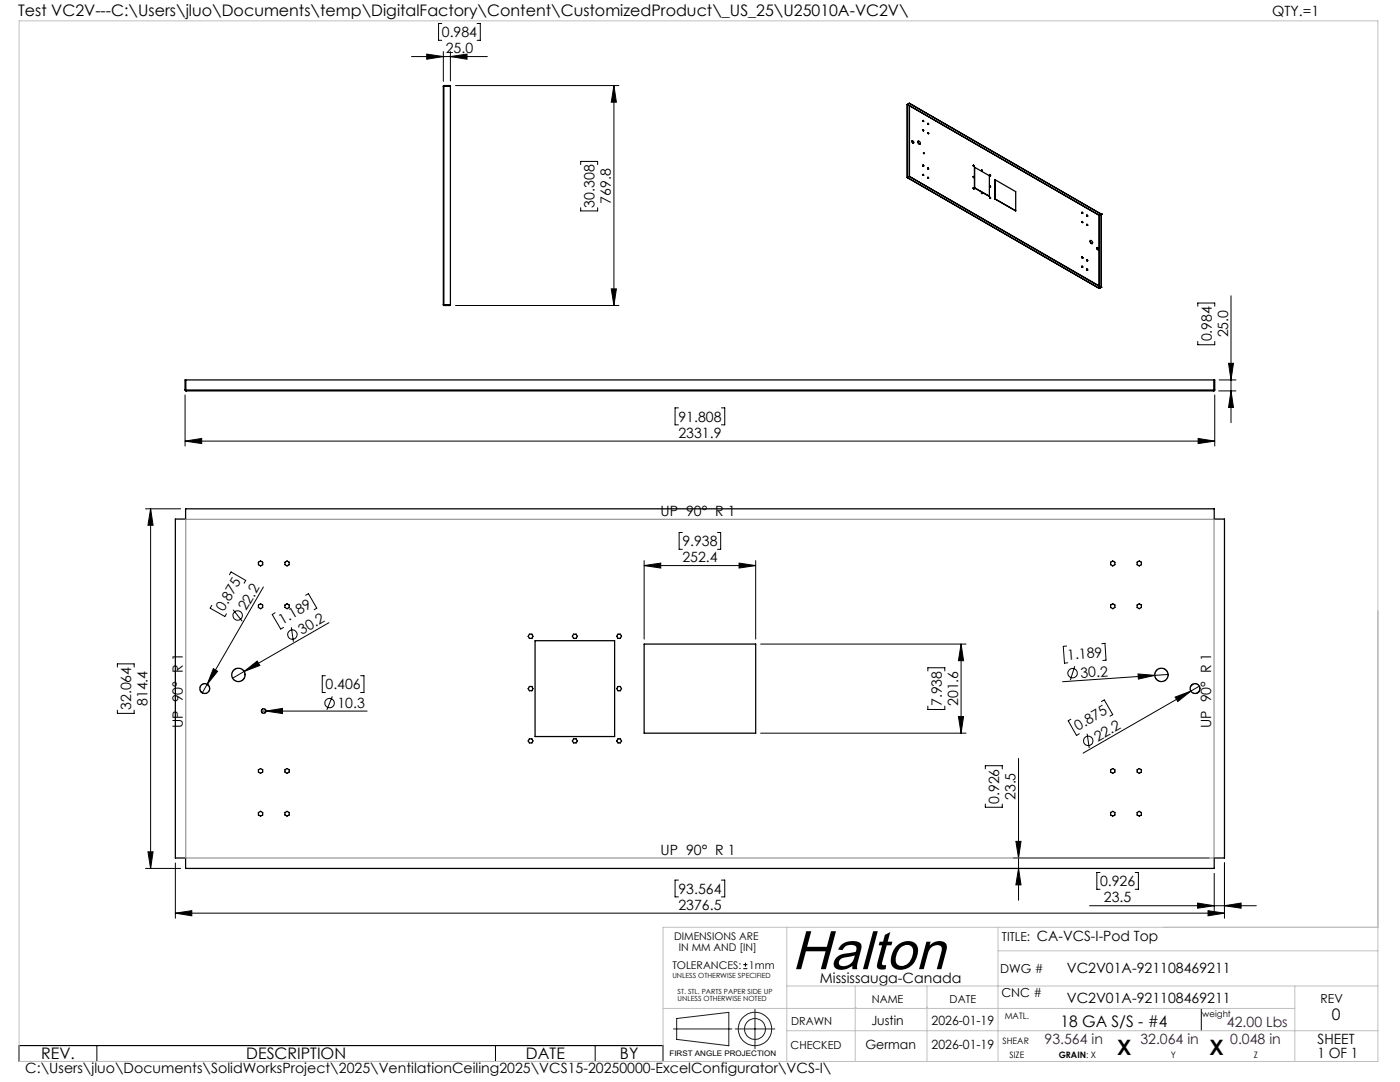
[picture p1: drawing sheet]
<svg xmlns="http://www.w3.org/2000/svg" width="279mm" height="216mm" viewBox="0 0 279 216" stroke-linecap="round" stroke-linejoin="round" font-family="sans-serif">
<g fill="none" stroke="#000" stroke-width=".25">
<path d="M88.5 17.2v43.6M88.6 17.1l-.1 .1M88.6 17.1v.1M88.6 17.1h1.3v43.9h-1.3M88.6 17.1v43.9M88.6 17.1h1.3M181 20.8l.1 14.7M181 35.4h.1M181.1 20.8h.1M181.1 20.8l38.3 22.2M181.1 35.4l38.3 22.1M181.5 20.6h.1"/>
<path d="M181.5 35.2h.1M181.5 20.6l38.3 22.1M181.5 20.6l-.4 .2M181.5 35.2l-.4 .2M181.5 35.2l37.9 21.9M181.5 21.1v14.1M181.5 35.2l37.9 21.8M182.1 28.1a.22 .22 0 0 1 .3 .2 .22 .22 0 0 1-.3 .2l-.1-.2zM182.1 28.1v.3l.2 .1M183.2 28.2h.2a.3 .3 0 0 1 .3 .2 .3 .3 0 0 1-.3 .4l-.2-.3zM183.3 28.2a.42 .42 0 0 0 .3 .6M184.2 33.1h.1"/>
<path d="M184.2 34.8l.1 .2zM184.2 24.1l.1 .1zM184.2 25.9l.1 .2zM184.2 33.1l.1-.2v.3M184.2 33.1l.1 .1M184.2 26l.1 .1M184.2 34.9l.1 .1M184.3 24.2h.1M184.3 26.1h.1M184.3 30.4l.1 .3zM184.3 30.4l.1 .3M185.2 26.6h.1"/>
<path d="M185.2 24.6l.1 .2zM185.2 26.6v-.1v.2M185.2 33.5l.1 .2zM185.2 35.5v-.1l.1 .2M185.2 26.6v.1M185.2 35.5l.1 .1M185.2 24.7l.1 .1M185.2 33.6l.1 .1M185.3 24.8h.1M185.3 26.6l-.1 .1M185.3 26.6h.1M185.3 35.6h.1"/>
<path d="M194.2 33h.1M194.2 35.3h.1M194.2 35.3l.2 .1h-.1M194.2 35.3l.1 .1M194.2 37.5l.2 .1h-.1M194.2 37.5l.1 .1M194.2 33l.2 .1-.1 .1M194.2 33l.1 .2M194.2 33l.1 .1M194.2 37.5h.1M194.3 35.4h.1M194.3 37.6h.1"/>
<path d="M194.3 33h-.1M194.3 33.1v.1M194.3 33.1l.1 .1M194.3 37.6l.1 .1M194.5 37.5l2.9 1.7v-4.1l-2.9-1.7v4.1M195.9 38.5h.1v.1zM195.9 34h.1v.1M195.9 34v.1M195.9 34h.1M195.9 38.6h.1M195.9 34.1h.1M197.5 39.4l.1 .1"/>
<path d="M197.5 37.2l.1 .1M197.5 34.9l.1 .1M197.5 34.9h.1M197.5 37.2h.1M197.6 39.4l.1 .1M197.6 39.4h-.1M197.6 39.5l.1 .1M197.6 37.1l.1 .2h-.1M197.6 37.1l-.1 .1M197.6 34.9h-.1M197.6 34.9l.1 .1h-.1M197.6 34.9h.1"/>
<path d="M197.6 37.1v.1M197.6 39.4h.1M197.6 35h.1M197.6 34.9v.1M197.6 37.3h.1M197.6 37.2v.1M197.6 39.5h.1M197.6 39.4v.1M197.7 39.5v.1M198.5 35.8l4.2 2.4v3.9l-4.2-2.4zM198.5 39.7h.1M198.6 39.7l4.1 2.4"/>
<path d="M198.6 35.9v3.8M215.9 51.4l.1-.1v.2M215.9 42.5v-.1h.2l-.1 .2M215.9 44.3l.1-.1v.2M215.9 53.2l.1-.1 .1 .2M215.9 51.4l.1 .1M215.9 53.2l.1 .1M215.9 44.3l.1 .1M215.9 42.5l.1 .1M215.9 53.2h.1M215.9 42.4v.1M215.9 44.2v.1"/>
<path d="M215.9 51.3v.1M215.9 53.1v.1M215.9 51.4h.1M216 51.5h.1M216 42.5v.1M216 53.3h.1M216.1 53.3h-.1M216.1 44.4h-.1M216.9 43l.1 .1M216.9 53.8l.1 .1M216.9 52l.1 .1M216.9 44.9h.2"/>
<path d="M216.9 43h.1M216.9 52h.1M216.9 53.8h.1M216.9 42.9v.1M216.9 44.8v.1M216.9 51.9v.1M216.9 53.7v.1M217 42.9l-.1 .1M217 42.9l.1 .1-.1 .1M217 44.8l.1 .1-.1 .1M217 51.9l.1 .1M217 53.7l.1 .1-.1 .1"/>
<path d="M217 44.8l-.1 .1M217 51.9l-.1 .1M217 53.7l-.1 .1M217 43.1h.1M217 52v.1M217 52h.1M217.1 52l-.1 .1M217.6 48h.2a.28 .28 0 0 1 .3 .3 .28 .28 0 0 1-.3 .3l-.2-.3zM217.6 48a.44 .44 0 0 0 .4 .6M218.9 49.4a.22 .22 0 0 1 .3 .1 .22 .22 0 0 1-.2 .3zM218.9 49.4v.3l.3 .1M219.4 57.5h.1"/>
<path d="M219.4 42.9v14.6M219.4 43h.1M219.7 42.8h.1M219.7 42.7h.1M219.7 57.3h.1M219.7 42.7l-.3 .3M219.7 42.7v.1M219.8 57.3h.1M219.8 42.7v.1M219.8 42.8v14.5M219.8 57.3l-.4 .2M219.8 42.8l-.4 .2"/>
<path d="M219.8 42.7l-.1 .1M36.9 77.8l.2 .2M36.9 77.8v-2h205.5v2M36.9 77.8h205.5M37 77.8l.1 .2M37 75.8v2M37 77.8l.1 .1M37.1 78h205.1M88.5 60.8l1.4 .1M88.5 60.8l.1 .2M242.3 77.8l-.1 .2M242.3 77.8v.1"/>
<path d="M242.3 75.8v2M242.4 77.8l-.2 .2M37 101.5h205.3v2.1h2.1v67.6h-2.1v2.1h-205.3v-2.1h-2v-67.6h2zM51.6 112.2l.4-.3 .4 .3v.5l-.4 .2-.4-.2zM56.9 112.2l.4-.3 .4 .3v.5l-.4 .2-.4-.2zM221.7 112.2l.4-.3 .4 .3v.5l-.4 .2-.4-.2zM226.9 112.2l.5-.3 .4 .3v.5l-.4 .2-.5-.2zM51.6 120.7l.4-.2 .4 .2v.5l-.4 .3-.4-.3zM56.9 120.7l.4-.2 .4 .2v.5l-.4 .3-.4-.3zM105.7 137h.5l.2 .4-.2 .4h-.5l-.3-.4zM105.7 126.5h.5l.2 .5-.2 .4h-.5l-.3-.4zM106.8 127.8h15.9v19.2h-15.9z"/>
<path d="M114.5 126.5h.5l.2 .5-.2 .4h-.5l-.3-.4zM123.3 137h.5l.2 .4-.2 .4h-.5l-.2-.4zM123.3 126.5h.5l.2 .5-.2 .4h-.5l-.2-.4zM128.6 128.5h22.2v17.8h-22.2zM221.7 120.7l.4-.2 .4 .2v.5l-.4 .3-.4-.3zM226.9 120.7l.5-.2 .4 .2v.5l-.4 .3-.5-.3zM51.6 153.6l.4-.2 .4 .2v.5l-.4 .2-.4-.2zM56.9 153.6l.4-.2 .4 .2v.5l-.4 .2-.4-.2zM105.7 147.4h.5l.2 .4-.2 .4h-.5l-.3-.4zM114.5 147.4h.5l.2 .4-.2 .4h-.5l-.3-.4zM123.3 147.4h.5l.2 .4-.2 .4h-.5l-.2-.4zM221.7 153.6l.4-.2 .4 .2v.5l-.4 .2-.4-.2z"/>
<path d="M226.9 153.6l.5-.2 .4 .2v.5l-.4 .2-.5-.2zM51.6 162.1l.4-.2 .4 .2v.5l-.4 .2-.4-.2zM56.9 162.1l.4-.2 .4 .2v.5l-.4 .2-.4-.2zM221.7 162.1l.4-.2 .4 .2v.5l-.4 .2-.4-.2zM226.9 162.1l.5-.2 .4 .2v.5l-.4 .2-.5-.2z"/>
<circle cx="40.9" cy="137.4" r=".98"/>
<circle cx="47.6" cy="134.7" r="1.31"/>
<circle cx="231.8" cy="134.7" r="1.33"/>
<circle cx="238.5" cy="137.4" r=".98"/>
<circle cx="52.6" cy="141.9" r=".45"/>
</g>
<g fill="none" stroke="#000" stroke-width=".2">
<path d="M82.1 11.3h15.2M85.2 10.8l3.3 .5-3.3 .5zM88.2 4.7h-.7v3.3h.7M88.5 10.3v5.9M89.9 11.3l3.3-.5v1zM89.9 10.3v5.9M90.9 17.1h32.6M95.2 4.7h.6v3.3h-.6M122.5 17.1l.5 3.3h-1zM122.5 17.1v43.9M115.9 32.8v-.6h3.4v.6M115.9 41.5v.6h3.4v-.6"/>
<path d="M122 57.6h1l-.5 3.4zM245.7 59v25.3M36.9 78.8v10.2M90.9 61h32.6M239 61.1v-.6h3.4v.6M239 68.1v.7h3.4v-.7M242.4 78.8v10.2M243.2 78h3.5M243.3 75.8h3.4M245.2 72.5h1l-.5 3.3zM245.7 78l.5 3.3h-1zM36.9 88l3.4-.5v1z"/>
<path d="M36.9 88h205.5M135.4 81.4h-.7v3.4h.7M144 81.4h.6v3.4h-.6M239.1 87.5l3.3 .5-3.3 .5zM29 101.5h7.1M30.1 101.5l.5 3.3h-1.1zM30.1 101.5v71.8M45.8 114.7l.3-.6 2.9 1.7-.3 .6M52.6 117.1l-11.3 19.5M61 118.8l.6-.3 1.6 2.9-.5 .3M128.6 112.9l3.3-.5v.9zM128.6 111.9v15.6"/>
<path d="M128.6 112.9h22.2M136.2 106.3h-.7v3.3h.7M143.2 106.3h.6v3.3h-.6M147.5 112.4l3.3 .5-3.3 .4zM150.8 111.9v15.6M23.4 133.1v-.6h3.4v.6M41.3 136.6l-.9 1.7M42.3 120.8l-.4 .6 3 1.6 .3-.5M42.6 133.4l.8 .5-2.1 2.7zM46.5 121.7l1.8 2.3M48.7 134l2.6-2.1 .6 .9zM48.7 134l-2.3 1.3"/>
<path d="M54.9 122.3l-.6 .3 1.7 2.9 .6-.3M58.1 125.2l.5 2.9M64.9 134.8h-.6v3.4h.6M65.7 124.2l-17 9.8M66.3 139l-1.1 2.6M72 134.8h.6v3.4h-.6M151.8 128.5h41M185.2 133.9v-.7h3.4v.7M191.8 128.5l.5 3.3h-1zM191.8 128.5v17.8M212.9 128.9l-.7 .1 .2 3.3h.7M214.5 132.9l-.9 2.8"/>
<path d="M219.8 140l.6-.3 1.7 2.9-.6 .3M219.9 128.4h.6l.2 3.3-.6 .1M227.1 134.5l3.4 .3-3.3 .7zM230.5 134.8l-18.4 1.2M233.1 134.6l-2.6 .2M234.5 139.1l3.2-1.2-2.6 2.1zM237.7 137.9l-21.6 12.4M239.4 136.9l-1.7 1M23.4 141.7v.6h3.4v-.6M52.2 141.9h21.1M53.1 141.9l3.3-.5v1zM151.8 146.3h41"/>
<path d="M185.2 140.9v.7h3.4v-.7M191.3 143h1l-.5 3.3zM196.6 153.4v-.6h3.4v.6M203.3 151.3v28.3M213.7 143.5l-.5 .3 1.6 3 .6-.4M217 146.4l.4 2.9M29 173.3h7.1M29.5 170h1.1l-.5 3.3zM35 172.2v11M135.4 175.6h-.7v3.4h.7M144 175.6h.6v3.4h-.6M196.6 160.4v.7h3.4v-.7"/>
<path d="M202.2 171.2h39.1M202.7 167.9h1.1l-.5 3.3zM203.3 173.3l.5 3.3h-1.1zM219.5 174.1h-.6v3.3h.6M226.6 174.1h.6v3.3h-.6M242.3 174.3v7.4M244.4 172.2v11M35 182.2l3.3-.5v1zM35 182.2h209.4M148.3 193.3h.9M148.3 192.5h.9M148.8 192.1v.8"/>
<path d="M217.5 180.7h33.2M239 180.2l3.3 .5-3.3 .5zM241.1 181.7l3.3 .5-3.3 .5zM244.4 180.7l3.3-.5v1zM3.8 208.6h128.5v3.2h-128.5zM19.3 208.6v3.2M98.9 208.6v3.2M118.8 208.6v3.2M239.7 201.2v4.5"/>
<circle cx="47.4" cy="122.8" r=".94"/>
<circle cx="58.4" cy="126.6" r=".94"/>
<circle cx="214.1" cy="134.3" r=".93"/>
<circle cx="65.8" cy="140.3" r=".94"/>
<circle cx="217.2" cy="147.8" r=".94"/>
</g>
<g fill="none" stroke="#191924" stroke-width=".2">
<path d="M134.4 205.3h11.7M135 203.2l10.5-1.2v6.7l-10.5-1.3zM146.7 205.3h7.9M150.7 201.4v7.9"/>
<circle cx="150.7" cy="205.3" r="2.09"/>
<circle cx="150.7" cy="205.3" r="3.3"/>
</g>
<path d="M37.1 103.6h205.2v67.6h-205.2z" fill="none" stroke="#808080" stroke-width=".2"/>
<path d="M3.8 4.2h271.2v207.6h-271.2zM157 196.7h118M157 185v26.8M170.7 196.7v15.1M185 196.7v15.1M199.2 185v26.8M199.2 189.7h75.8M258.4 196.7v15.1M275 185h-142.7v26.8M132.3 201.2h126.1M157 205.7h118M170.7 201h.1" fill="none" stroke="#c0c0c0" stroke-width=".2"/>
<g fill="#000">
<path d="M42.6 133.4l.8 .5-2.1 2.7zM48.7 134l2.6-2.1 .6 .9zM227.1 134.5l3.4 .3-3.3 .7zM234.5 139.1l3.2-1.2-2.6 2.1zM53.1 141.9l3.3-.5v1z"/>
<path d="M245.2 72.5h1l-.5 3.3zM245.7 78l.5 3.3h-1z"/>
<path d="M239.1 87.5l3.3 .5-3.3 .5zM36.9 88l3.4-.5v1z"/>
<path d="M147.5 112.4l3.3 .5-3.3 .4zM128.6 112.9l3.3-.5v.9z"/>
<path d="M29.5 170h1.1l-.5 3.3zM30.1 101.5l.5 3.3h-1.1z"/>
<path d="M202.7 167.9h1.1l-.5 3.3zM203.3 173.3l.5 3.3h-1.1zM191.8 128.5l.5 3.3h-1zM191.3 143h1l-.5 3.3zM122.5 17.1l.5 3.3h-1zM122 57.6h1l-.5 3.4z"/>
<path d="M35 182.2l3.3-.5v1zM241.1 181.7l3.3 .5-3.3 .5zM239 180.2l3.3 .5-3.3 .5zM244.4 180.7l3.3-.5v1zM85.2 10.8l3.3 .5-3.3 .5zM89.9 11.3l3.3-.5v1z"/>
</g>
<text font-size="11" x="158" y="193.4">Halton</text>
<g font-size="4.2">
<text x="223" y="210.4">X</text>
<text x="241.4" y="210.4">X</text>
</g>
<g font-size="3.2">
<text x="3.6" y="3.3">Test VC2V---C:\Users\jluo\Documents\temp\DigitalFactory\Content\CustomizedProduct\_US_25\U25010A-VC2V\</text>
<text x="265.8" y="203.5">0</text>
<text x="211.6" y="204.9">18 GA S/S - #4</text>
<text x="8.2" y="211.4">REV.</text>
<text x="49.2" y="211.4">DESCRIPTION</text>
<text x="105" y="211.4">DATE</text>
<text x="123.7" y="211.4">BY</text>
</g>
<g font-size="2.8">
<text x="253.9" y="3.3">QTY.=1</text>
<text x="88.2" y="7.4">0.984</text>
<text x="89" y="10.7">25.0</text>
<text x="118.7" y="41.4" transform="rotate(-90 118.7 41.4)">30.308</text>
<text x="121.9" y="40.6" transform="rotate(-90 121.9 40.6)">769.8</text>
<text x="241.8" y="68.1" transform="rotate(-90 241.8 68.1)">0.984</text>
<text x="245.1" y="67.3" transform="rotate(-90 245.1 67.3)">25.0</text>
<text x="135.4" y="84.1">91.808</text>
<text x="135.4" y="87.4">2331.9</text>
<text x="131.8" y="103">UP 90° R 1</text>
<text x="136.2" y="109">9.938</text>
<text x="136.2" y="112.2">252.4</text>
<text x="44.7" y="122.1" transform="rotate(-60 44.7 122.1)">0.875</text>
<text x="49.1" y="122" transform="rotate(-60 49.1 122)">22.2</text>
<text x="56.3" y="124.7" transform="rotate(-30 56.3 124.7)">1.189</text>
<text x="60.2" y="126.7" transform="rotate(-30 60.2 126.7)">30.2</text>
<text x="213.1" y="131.6" transform="rotate(-4 213.1 131.6)">1.189</text>
<text x="65" y="137.6">0.406</text>
<text x="215.7" y="135.3" transform="rotate(-4 215.7 135.3)">30.2</text>
<text x="26.2" y="141.7" transform="rotate(-90 26.2 141.7)">32.064</text>
<text x="29.4" y="140.9" transform="rotate(-90 29.4 140.9)">814.4</text>
<text x="67.3" y="141.3">10.3</text>
<text x="188" y="140.9" transform="rotate(-90 188 140.9)">7.938</text>
<text x="191.2" y="140.9" transform="rotate(-90 191.2 140.9)">201.6</text>
<text x="36.5" y="145.2" transform="rotate(-90 36.5 145.2)">UP 90° R 1</text>
<text x="215.1" y="145.9" transform="rotate(-30 215.1 145.9)">0.875</text>
<text x="219.1" y="148" transform="rotate(-30 219.1 148)">22.2</text>
<text x="241.7" y="145.2" transform="rotate(-90 241.7 145.2)">UP 90° R 1</text>
<text x="199.4" y="160.4" transform="rotate(-90 199.4 160.4)">0.926</text>
<text x="202.7" y="159.7" transform="rotate(-90 202.7 159.7)">23.5</text>
<text x="131.8" y="170.6">UP 90° R 1</text>
<text x="135.4" y="178.3">93.564</text>
<text x="219.5" y="176.8">0.926</text>
<text x="135.4" y="181.6">2376.5</text>
<text x="220.3" y="180.1">23.5</text>
<text x="206.9" y="187.8">CA-VCS-I-Pod Top</text>
<text x="163.6" y="196.1">Mississauga-Canada</text>
<text x="212.9" y="194.1">VC2V01A-921108469211</text>
<text x="212.9" y="200.1">VC2V01A-921108469211</text>
<text x="263" y="208.3">SHEET</text>
<text x="5" y="214.1">C:\Users\jluo\Documents\SolidWorksProject\2025\VentilationCeiling2025\VCS15-20250000-ExcelConfigurator\VCS-I\</text>
<text x="262.9" y="211.1">1 OF 1</text>
</g>
<g font-size="2.8" fill="#400040">
<text x="208.5" y="208.3">93.564 in</text>
<text x="227.6" y="208.3">32.064 in</text>
<text x="244.9" y="204.9">42.00 Lbs</text>
<text x="245.5" y="208.3">0.048 in</text>
</g>
<g font-size="2.5">
<text x="200" y="187.8">TITLE:</text>
<text x="199.6" y="194.1">DWG #</text>
<text x="199.9" y="198.9">CNC #</text>
<text x="263.5" y="200.1">REV</text>
<text x="172.7" y="209.3">German</text>
<text x="173.9" y="204.6">Justin</text>
<text x="185.9" y="204.6">2026-01-19</text>
<text x="185.9" y="209.3">2026-01-19</text>
</g>
<g font-size="2.2">
<text x="174" y="200.1">NAME</text>
<text x="189.5" y="200.1">DATE</text>
<text x="157.8" y="209.3">CHECKED</text>
<text x="157.9" y="204.6">DRAWN</text>
</g>
<g font-size="2.1">
<text x="134.5" y="187.6">DIMENSIONS ARE</text>
<text x="135.5" y="189.7">IN MM AND [IN]</text>
<text x="134.2" y="193.3">TOLERANCES:</text>
<text x="149.5" y="193.3">1mm</text>
</g>
<g font-size="1.8">
<text x="200.5" y="203.3">MATL.</text>
<text x="240" y="202.8">weight</text>
<text x="200.1" y="208.3">SHEAR</text>
<text x="201.5" y="211.1">SIZE</text>
<text x="211.3" y="211.1">GRAIN: X</text>
<text x="233.7" y="211.1">Y</text>
<text x="250.2" y="211.1">Z</text>
</g>
<text font-size="1.5" x="133.6" y="210.7">FIRST ANGLE PROJECTION</text>
<g font-size="1.4">
<text x="134.2" y="195.1">UNLESS OTHERWISE SPECIFIED</text>
<text x="135.2" y="198.3">ST. STL. PARTS PAPER SIDE UP</text>
<text x="135.2" y="199.7">UNLESS OTHERWISE NOTED</text>
</g>
</svg>
